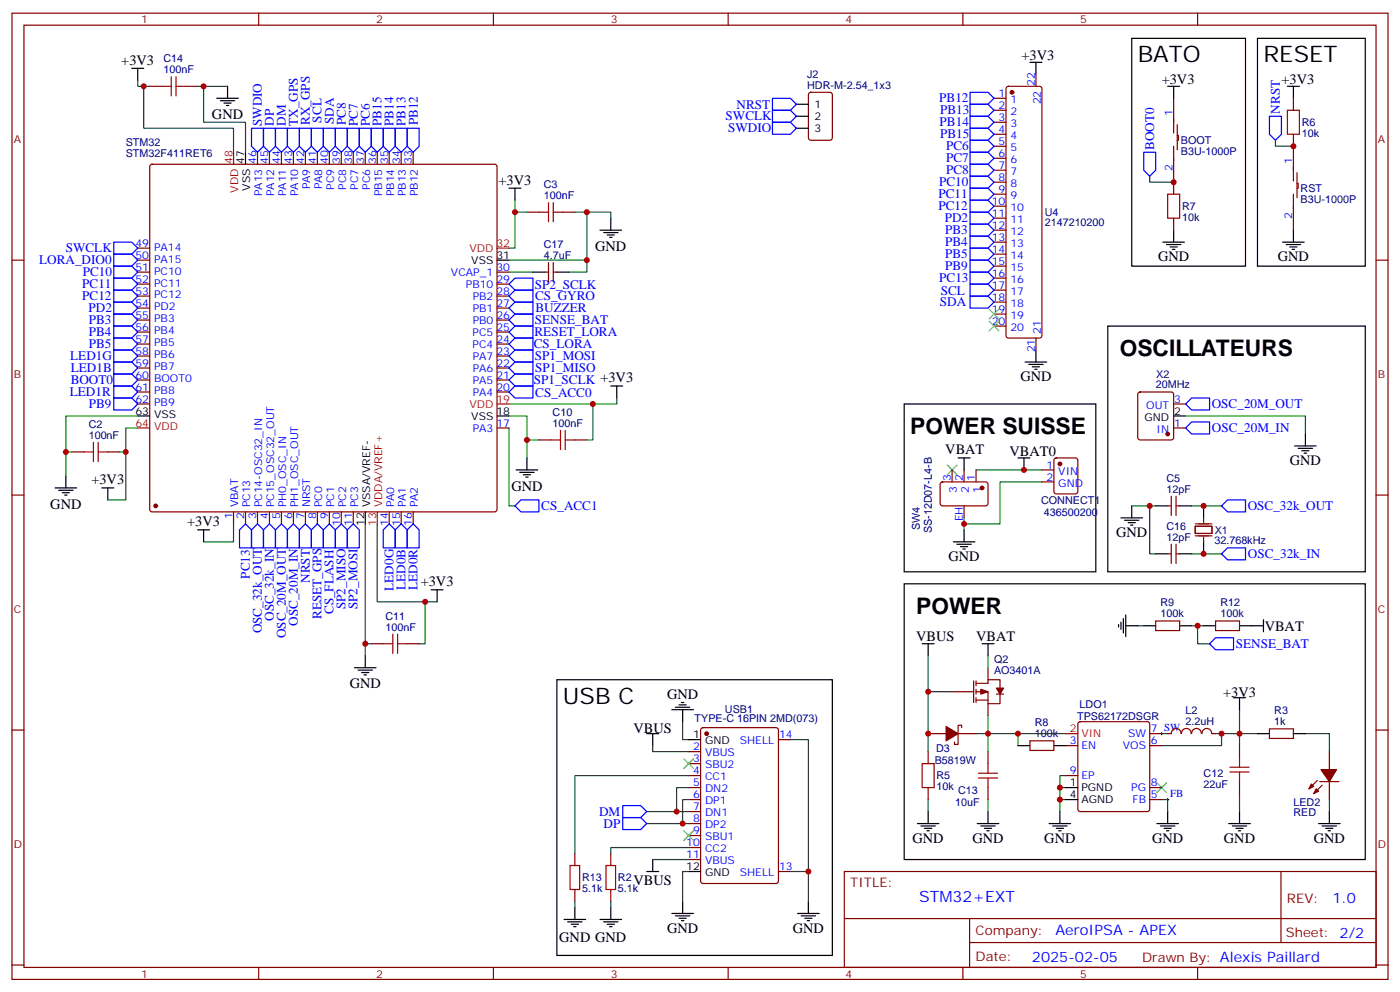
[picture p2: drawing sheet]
<svg xmlns="http://www.w3.org/2000/svg" width="412mm" height="292mm" viewBox="0 0 412 292" stroke-linecap="round" stroke-linejoin="round" font-family="sans-serif">
<g fill="none" stroke="#870000" stroke-width=".35">
<path d="M3.5 3.9h405.4v284.3h-405.4zM7.1 7.4h398.2v277.3h-398.2zM76.2 3.9v3.5M145.3 3.9v3.5M214.5 3.9v3.5M283.6 3.9v3.5M352.8 3.9v3.5M44.1 25.4h3.5M54.7 25.4h3.5M238.4 27.4l.4-.2h5.7l.6 .4 .1 13-.5 .6-5.9 .1-.6-.5-.1-12.9zM292.8 28.9h3.5M292.8 32.5h3.5"/>
<path d="M292.8 36h3.5M292.8 39.5h3.5M296.6 25.6l.4-.2h9.2l.5 .2 .2 .5v72.7l-.2 .5-.5 .2h-9.2l-.5-.3-.2-.4v-72.7zM305.2 21.9v3.5M345.7 28.9v10.3M346.8 39.9h.3v1.4h-.3M346.8 36.7v7.4M381 28.9v3.6M381 39.5v13.8M44.3 48.5l.5-.2h100.9l.5 .2 .2 .5v100.9l-.2 .5-.5 .2h-100.9l-.5-.2-.2-.5v-100.9zM75.8 44.8v3.5M79.4 44.8v3.5"/>
<path d="M82.9 44.8v3.5M86.4 44.8v3.5M90 44.8v3.5M93.5 44.8v3.5M97 44.8v3.5M100.5 44.8v3.5M104.1 44.8v3.5M107.6 44.8v3.5M111.1 44.8v3.5M114.7 44.8v3.5M118.2 44.8v3.5M121.7 44.8v3.5"/>
<path d="M292.8 43h3.5M292.8 46.6h3.5M292.8 50.1h3.5M292.8 53.6h3.5M292.8 57.2h3.5M345.7 43v14.2M381 57.2v10.5M382.1 54h.3v1.4h-.3M382.1 50.8v7.4M3.5 76.6h3.6M40.6 76.6h3.5M40.6 73h3.5"/>
<path d="M155.2 62.4h3.5M161.6 77.3v5.6M163 77.3v5.6M165.8 62.4h3.5M292.8 60.7h3.5M292.8 64.2h3.5M292.8 67.7h3.5M292.8 71.3h3.5M292.8 74.8h3.5M292.8 78.3h3.5M345.7 64.2v3.5M405.3 76.6h3.6"/>
<path d="M40.6 97.7h3.5M40.6 94.2h3.5M40.6 90.7h3.5M40.6 87.1h3.5M40.6 83.6h3.5M40.6 80.1h3.5M146.4 97.7h3.5M146.4 94.2h3.5M146.4 90.7h3.5M146.4 87.1h3.5M146.4 83.6h3.5M146.4 80.1h3.5"/>
<path d="M160.5 80.1h1.1M163 80.1h1M292.8 81.8h3.5M292.8 85.4h3.5M292.8 88.9h3.5M292.8 92.4h3.5M292.8 96h3.5M305.2 99.5v3.5M40.6 115.4h3.5M40.6 111.8h3.5M40.6 108.3h3.5M40.6 104.8h3.5"/>
<path d="M40.6 101.2h3.5M40.6 118.9h3.5M146.4 115.4h3.5M146.4 111.8h3.5M146.4 108.3h3.5M146.4 104.8h3.5M146.4 101.2h3.5M335.4 115.6l.4-.2h9.2l.5 .2 .2 .5v12.7l-.2 .5-.5 .2h-9.2l-.5-.3-.2-.4v-12.7zM345.7 118.9h3.5M21.2 133h3.5M31.7 133h3.6M146.4 125.9h3.5"/>
<path d="M158.7 129.5h3.6M169.3 129.5h3.6M280.5 138.3v3.5M284 138.3v3.5M287.5 138.3v3.5M306.9 138.3h3.5M310.7 135l.4-.2h5.7l.6 .4 .1 9.4-.5 .7h-5.9l-.6-.4-.1-9.4zM345.7 125.9h3.5M3.5 145.7h3.6M68.8 150.6v3.6M72.3 150.6v3.6M75.8 150.6v3.6"/>
<path d="M79.4 150.6v3.6M82.9 150.6v3.6M86.4 150.6v3.6M90 150.6v3.6M93.5 150.6v3.6M97 150.6v3.6M100.5 150.6v3.6M104.1 150.6v3.6M114.7 150.6v3.6M118.2 150.6v3.6M121.7 150.6v3.6M277.2 142l.4-.2 13 .1 .4 .6v5.9l-.7 .5-12.9-.1-.5-.6v-5.7z"/>
<path d="M284 148.9v3.5M306.9 141.8h3.5M344 148.9h1M345 146v5.7M346.4 146v5.7M346.4 148.9h1.1M405.3 145.7h3.6M344 163h1M345 160.2v5.6M346.4 160.2v5.6M346.4 163h1.1M109.4 189.4h3.5"/>
<path d="M119.9 189.4h3.6M291 196.5v3.5M340.4 182.7h7.1v2.9h-7.1zM358.1 182.7h7v2.9h-7zM3.5 214.8h3.6M206.6 214.3l.5-.2h21.5l.7 .5v44.7l-.5 .6-21.7 .1-.7-.5v-44.7zM229.3 217.7h3.5M273.4 215.9h5.3M280.5 203.6h6.3M282.2 215.9h5.3M283.3 214.1v-.7h-1.1v5.7h-1v-.7M286.8 200.4v6.3"/>
<path d="M287.5 201.1h3.5v-1.1h3.6v2.5M287.5 203.6h3.5v3.5M287.5 200.4v1.4M287.5 202.8v1.5M287.5 205.3v1.4M287.5 206h3.5M291 207.1v3.5M293.5 204.3h2.1M294.6 204.3v2.8h-3.6M303.4 218h7v2.8h-7zM314 219.4h3.5M317.7 212.6l.5-.2h19.8l.5 .2 .2 .5v25l-.3 .5-.4 .2h-19.8l-.5-.2-.2-.5v-25z"/>
<path d="M338.7 215.9h3.5M338.7 219.4h3.5M344 215.9h1M345.1 215.9a1.41 1.41 0 0 1 1.4-1.5 1.41 1.41 0 0 1 1.4 1.5M348.1 215.9a1.41 1.41 0 0 1 1.4-1.5 1.41 1.41 0 0 1 1.4 1.5M351 215.9a1.41 1.41 0 0 1 1.4-1.5 1.41 1.41 0 0 1 1.4 1.5M354.1 215.9a1.41 1.41 0 0 1 1.4-1.5 1.41 1.41 0 0 1 1.4 1.5M357 215.9h1.1M365.1 219.4v3.6M373.9 214.5h7.1v2.8h-7.1zM405.3 214.8h3.6M202.8 235.3h3.6"/>
<path d="M202.8 231.8h3.6M202.8 228.2h3.6M202.8 221.2h3.6M202.8 224.7h3.6M202.8 238.8h3.6M273.4 221.2v3.5M273.4 231.8v3.5M291 221.2v3.5M291 231.8v3.5M314 228.2h3.5M338.7 235.3h3.5M338.7 231.8h3.5"/>
<path d="M365.1 230v3.5M388.1 229.7l-2.5 2.4M388.8 230h5.6M389.5 231.1l-2.5 2.4M391.6 221.2v5.3M391.6 230v5.3M169.3 251.2v3.5M179.9 251.2v3.5M202.8 242.4h3.6M202.8 245.9h3.6M202.8 249.4h3.6M202.8 252.9h3.6"/>
<path d="M229.3 256.5h3.5M248.7 256.5h156.6v28.2h-156.6zM377.3 256.5v20.9M169.3 261.8v3.5M179.9 261.8v3.5M248.7 270.3h156.5M285.6 277.4h119.6M285.6 270.3v14.1M3.5 284h3.6M76.2 284.7v3.5M145.3 284.7v3.5M214.5 284.7v3.5"/>
<path d="M283.6 284.7v3.5M352.8 284.7v3.5M405.3 284h3.6"/>
</g>
<g fill="none" stroke="#008700" stroke-width=".35">
<path d="M40.6 23.6v1.8h3.5M42.3 25.4v12.3h26.5v7.1M58.2 25.4h8.8M60 25.4v10.6h12.3v8.8M151.7 58.9v3.5h3.5M338.7 51.9v1.7h7M375.7 41.3v1.7h5.3M149.9 76.6h23M151.7 62.4v10.6h-1.8M169.3 62.4h10.6v1.8M172.9 62.4v17.7h-5.3M149.9 80.1h7.1"/>
<path d="M174.6 118.9v10.6h-1.7M181.7 117.1v1.8h-31.8M19.4 133h1.8M37 133v14.1h-5.3M40.6 125.9h-3.6v7.1h-1.7M40.6 122.4h-21.2v17.7M149.9 122.4h5.3v12.4M149.9 125.9v23h1.8M155.2 129.5h3.5M287.5 138.3h19.4M349.2 122.4h35.3v5.3M68.8 154.2v5.3h-8.8"/>
<path d="M107.6 154.2v38.8M111.1 154.2v22.9h17.7M284 154.2v1.7M306.9 141.8h-12.3v12.4h-10.6v-1.8M333.4 148.9h5.3v14.1h1.7M338.7 148.9h1.7M351 148.9h8.8M125.2 177.1v12.3h-1.7M351 163h8.8M107.6 189.4h1.8M273.4 193v10.6h7.1M291 193v3.5"/>
<path d="M335.1 184.1h1.8M351 184.1h3.5M352.8 184.1v5.3h3.5M192.3 219.4v1.8h10.5M201.1 212.4v5.3h1.7M232.8 217.7h5.3v38.8h-5.3M273.4 203.6v17.6M287.5 215.9h26.5M291 210.6v10.6M299.9 215.9v3.5M342.2 215.9h1.8M358.1 215.9h12.3"/>
<path d="M359.8 215.9v3.5h-17.6M365.1 208.8v10.6M384.5 215.9h7.1v5.3M190.5 238.8h8.8M202.8 228.2h-33.5v23M202.8 231.8h-3.5v7h3.5M202.8 235.3h-1.7v7.1h1.7M273.4 235.3v3.5M291 235.3v3.5M312.2 235.3h1.8M312.2 231.8h1.8M314 228.2h-1.8v10.6"/>
<path d="M342.2 235.3h1.8v3.5M365.1 233.5v5.3M391.6 235.3v3.5M190.5 242.4h10.6M192.3 252.9h10.5M202.8 249.4h-22.9v1.8M202.8 256.5h-1.7v8.8M238.1 256.5v8.8M169.3 265.3v1.8M179.9 265.3v1.8"/>
</g>
<g fill="none" stroke="#00f" stroke-width=".35">
<path d="M74.1 37.7h3.5v5.3l-1.8 1.8-1.7-1.8zM77.6 37.7h3.5v5.3l-1.7 1.8-1.8-1.8zM81.1 37.7h3.6v5.3l-1.8 1.8-1.8-1.8zM84.7 37.7h3.5v5.3l-1.8 1.8-1.7-1.8zM88.2 37.7h3.5v5.3l-1.7 1.8-1.8-1.8zM91.7 37.7h3.5v5.3l-1.7 1.8-1.8-1.8zM95.2 37.7h3.6v5.3l-1.8 1.8-1.8-1.8zM98.8 37.7h3.5v5.3l-1.8 1.8-1.7-1.8zM102.3 37.7h3.5v5.3l-1.7 1.8-1.8-1.8zM105.8 37.7h3.6v5.3l-1.8 1.8-1.8-1.8zM109.4 37.7h3.5v5.3l-1.8 1.8-1.7-1.8zM112.9 37.7h3.5v5.3l-1.7 1.8-1.8-1.8z"/>
<path d="M116.4 37.7h3.5v5.3l-1.7 1.8-1.8-1.8zM119.9 37.7h3.6v5.3l-1.8 1.8-1.8-1.8zM227.5 36h5.3l1.8 1.7-1.8 1.8h-5.3zM227.5 32.5h5.3l1.8 1.7-1.8 1.8h-5.3zM227.5 28.9h5.3l1.8 1.8-1.8 1.8h-5.3zM285.8 27.2h5.2l1.8 1.7-1.8 1.8h-5.2zM285.8 30.7h5.2l1.8 1.8-1.8 1.7h-5.2zM285.8 34.2h5.2l1.8 1.8-1.8 1.7h-5.2zM285.8 37.7h5.2l1.8 1.8-1.8 1.8h-5.2zM373.9 34.2h3.6v5.3l-1.8 1.8-1.8-1.8zM285.8 41.3h5.2l1.8 1.7-1.8 1.8h-5.2zM285.8 44.8h5.2l1.8 1.8-1.8 1.7h-5.2z"/>
<path d="M285.8 48.3h5.2l1.8 1.8-1.8 1.8h-5.2zM285.8 51.9h5.2l1.8 1.7-1.8 1.8h-5.2zM285.8 55.4h5.2l1.8 1.8-1.8 1.7h-5.2zM285.8 58.9h5.2l1.8 1.8-1.8 1.7h-5.2zM336.9 44.8h3.5v5.3l-1.7 1.8-1.8-1.8zM33.5 71.3h5.3l1.8 1.7-1.8 1.8h-5.3zM33.5 78.3h5.3l1.8 1.8-1.8 1.7h-5.3zM33.5 74.8h5.3l1.8 1.8-1.8 1.7h-5.3zM285.8 62.4h5.2l1.8 1.8-1.8 1.8h-5.2zM285.8 66h5.2l1.8 1.7-1.8 1.8h-5.2zM285.8 69.5h5.2l1.8 1.8-1.8 1.7h-5.2zM285.8 73h5.2l1.8 1.8-1.8 1.8h-5.2z"/>
<path d="M285.8 76.6h5.2l1.8 1.7-1.8 1.8h-5.2zM33.5 88.9h5.3l1.8 1.8-1.8 1.7h-5.3zM33.5 81.8h5.3l1.8 1.8-1.8 1.8h-5.3zM33.5 85.4h5.3l1.8 1.7-1.8 1.8h-5.3zM33.5 92.4h5.3l1.8 1.8-1.8 1.8h-5.3zM33.5 96h5.3l1.8 1.7-1.8 1.8h-5.3zM33.5 99.5h5.3l1.8 1.7-1.8 1.8h-5.3zM149.9 83.6l1.8-1.8h5.3v3.6h-5.3zM149.9 90.7l1.8-1.8h5.3v3.5h-5.3zM149.9 94.2l1.8-1.8h5.3v3.6h-5.3zM149.9 97.7l1.8-1.7h5.3v3.5h-5.3zM149.9 87.1l1.8-1.7h5.3v3.5h-5.3z"/>
<path d="M285.8 80.1h5.2l1.8 1.7-1.8 1.8h-5.2zM285.8 87.1h5.2l1.8 1.8-1.8 1.8h-5.2zM285.8 83.6h5.2l1.8 1.8-1.8 1.7h-5.2zM33.5 110.1h5.3l1.8 1.7-1.8 1.8h-5.3zM33.5 106.5h5.3l1.8 1.8-1.8 1.8h-5.3zM33.5 113.6h5.3l1.8 1.8-1.8 1.7h-5.3zM33.5 103h5.3l1.8 1.8-1.8 1.7h-5.3zM33.5 117.1h5.3l1.8 1.8-1.8 1.7h-5.3zM149.9 108.3l1.8-1.8h5.3v3.6h-5.3zM149.9 111.8l1.8-1.7h5.3v3.5h-5.3zM149.9 101.2l1.8-1.7h5.3v3.5h-5.3zM149.9 115.4l1.8-1.8h5.3v3.5h-5.3z"/>
<path d="M151.7 103h5.3v3.5h-5.3l-1.8-1.7zM349.2 118.9l1.8-1.8h5.3v3.5h-5.3zM349.2 125.9l1.8-1.7h5.3v3.5h-5.3zM72.3 154.2l1.8 1.7v5.3h-3.5v-5.3zM75.8 154.2l1.8 1.7v5.3h-3.5v-5.3zM79.4 154.2l1.7 1.7v5.3h-3.5v-5.3zM82.9 154.2l1.8 1.7v5.3h-3.6v-5.3zM86.4 154.2l1.8 1.7v5.3h-3.5v-5.3zM90 154.2l1.7 1.7v5.3h-3.5v-5.3zM93.5 154.2l1.7 1.7v5.3h-3.5v-5.3zM97 154.2l1.8 1.7v5.3h-3.6v-5.3zM100.5 154.2l1.8 1.7v5.3h-3.5v-5.3z"/>
<path d="M104.1 154.2l1.7 1.7v5.3h-3.5v-5.3zM114.7 154.2l1.7 1.7v5.3h-3.5v-5.3zM118.2 154.2l1.7 1.7v5.3h-3.5v-5.3zM121.7 154.2l1.8 1.7v5.3h-3.6v-5.3zM151.7 148.9l1.8-1.8h5.2v3.5h-5.2zM359.8 148.9l1.8-1.8h5.3v3.5h-5.3zM359.8 163l1.8-1.8h5.3v3.5h-5.3zM358.1 187.7h5.3v3.5h-5.3l-1.8-1.8zM183.4 237.1h5.3l1.8 1.7-1.8 1.8h-5.3zM183.4 240.6h5.3l1.8 1.8-1.8 1.7h-5.3z"/>
</g>
<g fill="none" stroke="#000" stroke-width=".35">
<path d="M303.4 18.3h3.5M305.2 18.3v3.6M333.4 11.3h33.5v67h-33.5zM370.4 11.3h31.8v67h-31.8zM38.8 20.1h3.5M40.6 20.1v3.5M63.9 28.9h6.3M64.9 29.6h4.2M66 30.3h2.1M66.7 31h.7M67 25.4v3.5M234.6 37.7h3.5"/>
<path d="M234.6 30.7h3.5M234.6 34.2h3.5M344 25.4h3.5M345.7 25.4v3.5M379.2 25.4h3.6M381 25.4v3.5M72.3 44.8v3.5M149.9 55.4h3.6M151.7 55.4v3.5M146.4 76.6h3.5M176.7 67.7h6.4M177.8 68.4h4.2"/>
<path d="M178.9 69.1h2.1M179.6 69.8h.7M179.9 64.2v3.5M342.5 71.3h6.4M343.6 72h4.2M344.7 72.7h2.1M345.4 73.4h.7M345.7 67.7v3.6M377.8 71.3h6.4M378.9 72h4.2M379.9 72.7h2.2M380.6 73.4h.8"/>
<path d="M381 67.7v3.6M157 80.1h3.5M164 80.1h3.6M326.3 96h75.9v72.3h-75.9zM179.9 113.6h3.5M181.7 113.6v3.5M266.3 118.9h56.5v49.4h-56.5zM302 106.5h6.3M303 107.2h4.3M304.1 107.9h2.1M304.8 108.7h.7M305.2 103v3.5"/>
<path d="M40.6 122.4h3.5M146.4 122.4h3.5M152 138.3h6.4M153.1 139h4.2M154.2 139.7h2.1M155.2 134.8v3.5M282.2 134.8h3.6M284 134.8v3.5M299.9 134.8h3.5M301.6 134.8v3.5M345.7 122.4h3.5M381.4 131.2h6.3"/>
<path d="M382.4 131.9h4.2M383.5 132.6h2.1M384.2 133.3h.7M384.5 127.7v3.5M16.2 143.6h6.4M17.3 144.3h4.2M18.3 145h2.2M19 145.7h.8M19.4 140.1v3.5M30 143.6h3.5M31.7 143.6v3.5M58.2 155.9h3.5"/>
<path d="M60 155.9v3.6M107.6 150.6v3.6M154.9 140.4h.7M280.8 159.5h6.4M284 155.9v3.6M330.2 152.4h6.3M331.3 153.1h4.2M332.3 153.8h2.1M333 154.5h.7M333.4 148.9v3.5M340.4 148.9h3.6M347.5 148.9h3.5"/>
<path d="M354.5 148.9v3.5M354.5 159.5v3.5M127 173.6h3.5M128.8 173.6v3.5M266.3 171.8h135.9v81.1h-135.9zM281.9 160.2h4.2M282.9 160.9h2.1M283.6 161.6h.7M340.4 163h3.6M347.5 163h3.5M104.4 196.5h6.4M105.5 197.2h4.2"/>
<path d="M106.5 197.9h2.2M107.2 198.6h.7M107.6 193v3.5M271.6 189.4h3.6M273.4 189.4v3.6M289.3 189.4h3.5M291 189.4v3.6M329.5 183.8v.7M330.2 183.1v2.1M330.9 182v4.3M331.6 184.1h3.5M331.6 181v6.3"/>
<path d="M336.9 184.1h3.5M347.5 184.1h3.5M354.5 184.1h3.6M365.1 184.1h7.1M372.2 182.4v3.5M164 200h81.2v81.2h-81.2zM190.5 215.9h3.5M192.3 215.9v3.5M197.9 208.8h6.4M199 208.1h4.2M200 207.4h2.1M200.7 206.7h.7"/>
<path d="M201.1 208.8v3.6M202.8 217.7h3.6M299.9 219.4h3.5M310.4 219.4h3.6M363.4 205.3h3.5M365.1 205.3v3.5M370.4 215.9h3.5M381 215.9h3.5M273.4 238.8v3.6M291 238.8v3.6M312.2 238.8v3.6M314 231.8h3.5"/>
<path d="M314 235.3h3.5M344 238.8v3.6M365.1 238.8v3.6M391.6 238.8v3.6M190.5 256.5h3.5M192.3 252.9v3.6M202.8 256.5h3.6M270.2 242.4h6.4M271.3 243.1h4.2M272.3 243.8h2.2M273 244.5h.8M287.9 242.4h6.3"/>
<path d="M288.9 243.1h4.3M290 243.8h2.1M290.7 244.5h.7M309 242.4h6.4M310.1 243.1h4.2M311.1 243.8h2.2M311.9 244.5h.7M340.8 242.4h6.3M341.8 243.1h4.3M342.9 243.8h2.1M343.6 244.5h.7M361.9 242.4h6.4"/>
<path d="M363 243.1h4.2M364.1 243.8h2.1M364.8 244.5h.7M388.4 242.4h6.4M389.5 243.1h4.2M390.5 243.8h2.1M391.2 244.5h.7M166.2 270.6h6.3M167.2 271.3h4.2M168.3 272h2.1M169 272.7h.7M169.3 267.1v3.5"/>
<path d="M176.7 270.6h6.4M177.8 271.3h4.2M178.9 272h2.1M179.6 272.7h.7M179.9 267.1v3.5M197.9 268.8h6.4M199 269.5h4.2M200 270.2h2.1M200.7 270.9h.7M201.1 265.3v3.5M234.9 268.8h6.4M236 269.5h4.2"/>
<path d="M237.1 270.2h2.1M237.8 270.9h.7M238.1 265.3v3.5"/>
</g>
<path d="M352.1 154.9h4.9v2.1h-4.9zM352.1 154.2h4.9M352.1 157.7h4.9M354.5 152.4v1.4M354.5 158v1.5" fill="none" stroke="#870012" stroke-width=".35"/>
<g fill="#870000" stroke="#870000" stroke-width=".35">
<path d="M387.7 232.1l.7 .7-1.4 .7z"/>
<path d="M386.3 230.7l.7 .7-1.4 .7z"/>
<path d="M389.1 226.5h4.6l-2.1 3.5z"/>
<path d="M288.9 202.8l2.1 .8-2.1 .7z"/>
<path d="M293.5 202.5h2.1l-1 1.8z"/>
<path d="M278.7 213.8l3.5 2.1-3.5 2.1z"/>
<circle cx="45.9" cy="148.9" r=".53"/>
<circle cx="289.3" cy="143.6" r=".53"/>
<circle cx="312.2" cy="136.5" r=".53"/>
<circle cx="344" cy="127.7" r=".53"/>
<circle cx="298.1" cy="27.2" r=".53"/>
<circle cx="208.1" cy="215.9" r=".53"/>
</g>
<path d="M68.8 44.8v3.5M146.4 73h3.5M146.4 118.9h3.5M40.6 125.9h3.5M111.1 150.6v3.6M314 215.9h3.5" fill="none" stroke="#f00" stroke-width=".35"/>
<g fill="none" stroke="#a10000" stroke-width=".35">
<path d="M47.6 25.4h2.8M50.4 22.6v5.6M51.9 22.6v5.6M51.9 25.4h2.8M379.2 32.5h3.6v7h-3.6zM161.6 59.6v5.7M163 59.6v5.7M344 57.2h3.5v7h-3.5zM158.7 62.4h2.9M163 62.4h2.8M24.7 133h2.8M27.5 130.2v5.6"/>
<path d="M28.9 133h2.8M28.9 130.2v5.6M162.3 129.5h2.8M165.1 126.6v5.7M166.5 129.5h2.8M166.5 126.6v5.7M112.9 189.4h2.8M115.7 186.6v5.7M117.1 189.4h2.8M117.1 186.6v5.7M271.6 224.7h3.6v7.1h-3.6zM288.2 229h5.7"/>
<path d="M288.2 227.5h5.7M291 224.7v2.8M291 229v2.8M362.3 227.2h5.6M362.3 225.8h5.6M365.1 223v2.8M365.1 227.2v2.8M167.9 254.7h2.8v7.1h-2.8zM178.5 254.7h2.8v7.1h-2.8z"/>
</g>
<path d="M341.8 215.9h.7M342.2 215.5v.8M343.6 235.3h.7M344 234.9v.8" fill="none" stroke="#000" stroke-width=".29"/>
<path d="M291.4 91l2.8 2.8M291.4 94.5l2.8 2.9M294.2 91l-2.8 2.8M294.2 94.5l-2.8 2.9M279 136.9l2.9 2.8M281.9 136.9l-2.9 2.8M201.4 223.3l2.9 2.8M204.3 223.3l-2.9 2.8M340.8 230.4l2.8 2.8M343.6 230.4l-2.8 2.8M201.4 244.5l2.9 2.8M204.3 244.5l-2.9 2.8" fill="none" stroke="#3c3" stroke-width=".35"/>
<g fill="#c00">
<circle cx="365.1" cy="215.9" r=".88"/>
<circle cx="359.8" cy="215.9" r=".88"/>
<circle cx="312.2" cy="235.3" r=".88"/>
<circle cx="312.2" cy="231.8" r=".88"/>
<circle cx="352.8" cy="184.1" r=".88"/>
<circle cx="273.4" cy="203.6" r=".88"/>
<circle cx="273.4" cy="215.9" r=".88"/>
<circle cx="299.9" cy="215.9" r=".88"/>
<circle cx="291" cy="215.9" r=".88"/>
<circle cx="301.6" cy="138.3" r=".88"/>
<circle cx="107.6" cy="189.4" r=".88"/>
<circle cx="155.2" cy="129.5" r=".88"/>
<circle cx="125.2" cy="177.1" r=".88"/>
<circle cx="174.6" cy="118.9" r=".88"/>
<circle cx="172.9" cy="62.4" r=".88"/>
<circle cx="172.9" cy="76.6" r=".88"/>
<circle cx="151.7" cy="62.4" r=".88"/>
<circle cx="37" cy="133" r=".88"/>
<circle cx="19.4" cy="133" r=".88"/>
<circle cx="345.7" cy="53.6" r=".88"/>
<circle cx="381" cy="43" r=".88"/>
<circle cx="354.5" cy="148.9" r=".88"/>
<circle cx="354.5" cy="163" r=".88"/>
<circle cx="338.7" cy="148.9" r=".88"/>
<circle cx="201.1" cy="242.4" r=".88"/>
<circle cx="199.3" cy="238.8" r=".88"/>
<circle cx="238.1" cy="256.5" r=".88"/>
<circle cx="60" cy="25.4" r=".88"/>
<circle cx="42.3" cy="25.4" r=".88"/>
<circle cx="284" cy="154.2" r=".88"/>
</g>
<g font-size="6.7">
<text x="335.1" y="18.3">BATO</text>
<text x="372.2" y="18.3">RESET</text>
<text x="329.8" y="104.8">OSCILLATEURS</text>
<text x="268.1" y="127.7">POWER SUISSE</text>
<text x="269.9" y="180.6">POWER</text>
<text x="165.8" y="207.1">USB C</text>
</g>
<text font-size="4.6" fill="#00f" x="270.8" y="265.5">STM32+EXT</text>
<g font-size="4.2">
<text x="300.9" y="17.6">+3V3</text>
<text x="35.7" y="19">+3V3</text>
<text x="342.2" y="24.7">+3V3</text>
<text x="377.5" y="24.7">+3V3</text>
<text x="62.4" y="35">GND</text>
<text x="146.9" y="54.3">+3V3</text>
<text x="175.3" y="73.8">GND</text>
<text x="341.1" y="76.9">GND</text>
<text x="376.4" y="76.9">GND</text>
<text x="300.6" y="112.2">GND</text>
<text x="278.5" y="133.7">VBAT</text>
<text x="297.4" y="134.1">VBAT0</text>
<text x="379.9" y="136.9">GND</text>
<text x="26.9" y="142.5">+3V3</text>
<text x="14.8" y="149.7">GND</text>
<text x="150.6" y="144.4">GND</text>
<text x="55.1" y="154.8">+3V3</text>
<text x="328.8" y="158">GND</text>
<text x="279.4" y="165.1">GND</text>
<text x="123.9" y="172.5">+3V3</text>
<text x="372.5" y="185.6">VBAT</text>
<text x="269.9" y="188.7">VBUS</text>
<text x="287.5" y="188.7">VBAT</text>
<text x="103" y="202.6">GND</text>
<text x="196.5" y="205.6">GND</text>
<text x="360.3" y="205">+3V3</text>
<text x="186.6" y="215.6">VBUS</text>
<text x="268.8" y="248">GND</text>
<text x="286.5" y="248">GND</text>
<text x="307.6" y="248">GND</text>
<text x="339.4" y="248">GND</text>
<text x="360.5" y="248">GND</text>
<text x="387" y="248">GND</text>
<text x="186.6" y="260.5">VBUS</text>
<text x="196.5" y="274.5">GND</text>
<text x="233.5" y="274.5">GND</text>
<text x="164.7" y="277.3">GND GND</text>
</g>
<g font-size="4.2" fill="#00f">
<text x="392.5" y="265.7">1.0</text>
<text x="310.9" y="275.3">AeroIPSA - APEX</text>
<text x="304" y="283.1">2025-02-05</text>
</g>
<g font-size="3.9" fill="#00f">
<text x="213.7" y="35.4">SWCLK</text>
<text x="217" y="32">NRST</text>
<text x="276.7" y="30.1">PB12</text>
<text x="276.9" y="33.7">PB13</text>
<text x="377" y="33.5" transform="rotate(-90 377 33.5)">NRST</text>
<text x="77.2" y="37.1" transform="rotate(-90 77.2 37.1)">SWDIO</text>
<text x="80.7" y="37" transform="rotate(-90 80.7 37)">DP</text>
<text x="84.2" y="37" transform="rotate(-90 84.2 37)">DM</text>
<text x="87.7" y="37.1" transform="rotate(-90 87.7 37.1)">TX_GPS</text>
<text x="91.3" y="36.8" transform="rotate(-90 91.3 36.8)">RX_GPS</text>
<text x="94.7" y="36.1" transform="rotate(-90 94.7 36.1)">SCL</text>
<text x="98.3" y="36.5" transform="rotate(-90 98.3 36.5)">SDA</text>
<text x="101.9" y="36.9" transform="rotate(-90 101.9 36.9)">PC8</text>
<text x="105.4" y="37" transform="rotate(-90 105.4 37)">PC7</text>
<text x="108.9" y="37" transform="rotate(-90 108.9 37)">PC6</text>
<text x="112.4" y="37" transform="rotate(-90 112.4 37)">PB15</text>
<text x="116" y="37" transform="rotate(-90 116 37)">PB14</text>
<text x="119.5" y="37" transform="rotate(-90 119.5 37)">PB13</text>
<text x="123.1" y="36.9" transform="rotate(-90 123.1 36.9)">PB12</text>
<text x="214.5" y="38.9">SWDIO</text>
<text x="276.8" y="37.2">PB14</text>
<text x="276.9" y="40.7">PB15</text>
<text x="278.7" y="44.3">PC6</text>
<text x="278.7" y="47.8">PC7</text>
<text x="339.9" y="44.1" transform="rotate(-90 339.9 44.1)">BOOT0</text>
<text x="278.7" y="51.3">PC8</text>
<text x="276.5" y="58.4">PC11</text>
<text x="276.6" y="54.8">PC10</text>
<text x="276.5" y="61.9">PC12</text>
<text x="278.3" y="65.4">PD2</text>
<text x="278.4" y="69">PB3</text>
<text x="11.5" y="77.8">LORA_DIO0</text>
<text x="19.4" y="74.2">SWCLK</text>
<text x="278.4" y="72.5">PB4</text>
<text x="278.4" y="76">PB5</text>
<text x="24.4" y="81.2">PC10</text>
<text x="276.7" y="83.1">PC13</text>
<text x="278.4" y="79.6">PB9</text>
<text x="24.2" y="84.8">PC11</text>
<text x="24.2" y="88.4">PC12</text>
<text x="157.6" y="84.9">SP2_SCLK</text>
<text x="157.6" y="88.3">CS_GYRO</text>
<text x="277.1" y="86.8">SCL</text>
<text x="26.1" y="91.8">PD2</text>
<text x="26.2" y="95.4">PB3</text>
<text x="157.6" y="95.4">SENSE_BAT</text>
<text x="157.7" y="91.9">BUZZER</text>
<text x="276.9" y="90.2">SDA</text>
<text x="26.2" y="99">PB4</text>
<text x="157.5" y="98.9">RESET_LORA</text>
<text x="20.7" y="105.9">LED1G</text>
<text x="26.2" y="102.5">PB5</text>
<text x="157.2" y="102.5">CS_LORA</text>
<text x="157.6" y="106">SP1_MOSI</text>
<text x="20.8" y="113">BOOT0</text>
<text x="20.9" y="109.4">LED1B</text>
<text x="157.3" y="113.1">SP1_SCLK +3V3</text>
<text x="157.6" y="109.5">SP1_MISO</text>
<text x="20.6" y="116.6">LED1R</text>
<text x="157.7" y="116.7">CS_ACC0</text>
<text x="26.2" y="120.2">PB9</text>
<text x="357" y="120.1">OSC_20M_OUT</text>
<text x="357" y="127.2">OSC_20M_IN</text>
<text x="159.5" y="150.1">CS_ACC1</text>
<text x="367.5" y="150.1">OSC_32k_OUT</text>
<text x="367.6" y="164.2">OSC_32k_IN</text>
<text x="73.6" y="170.3" transform="rotate(-90 73.6 170.3)">PC13</text>
<text x="91.2" y="171.5" transform="rotate(-90 91.2 171.5)">NRST</text>
<text x="115.9" y="173.8" transform="rotate(-90 115.9 173.8)">LED0G</text>
<text x="119.4" y="173.6" transform="rotate(-90 119.4 173.6)">LED0B</text>
<text x="122.9" y="173.6" transform="rotate(-90 122.9 173.6)">LED0R</text>
<text x="101.8" y="179.3" transform="rotate(-90 101.8 179.3)">SP2_MISO</text>
<text x="105.3" y="179.3" transform="rotate(-90 105.3 179.3)">SP2_MOSI</text>
<text x="80.7" y="182.7" transform="rotate(-90 80.7 182.7)">OSC_32k_IN</text>
<text x="87.8" y="184.2" transform="rotate(-90 87.8 184.2)">OSC_20M_IN</text>
<text x="94.7" y="182.2" transform="rotate(-90 94.7 182.2)">RESET_GPS</text>
<text x="98.2" y="180.8" transform="rotate(-90 98.2 180.8)">CS_FLASH</text>
<text x="77.1" y="186.4" transform="rotate(-90 77.1 186.4)">OSC_32k_OUT</text>
<text x="84.2" y="187.9" transform="rotate(-90 84.2 187.9)">OSC_20M_OUT</text>
<text x="364" y="190.8">SENSE_BAT</text>
<text x="176.5" y="240">DM</text>
<text x="177.8" y="243.6">DP</text>
</g>
<g font-size="3.9" fill="#800">
<text x="250.5" y="261.1">TITLE:</text>
<text x="379.1" y="265.7">REV:</text>
<text x="287.4" y="275.3">Company:</text>
<text x="378.7" y="275.9">Sheet: 2/2</text>
<text x="287.4" y="282.9">Date:</text>
<text x="336.4" y="283">Drawn By: Alexis Paillard</text>
</g>
<g font-size="3.2" fill="#800">
<text x="41.6" y="6.9">1</text>
<text x="110.8" y="6.9">2</text>
<text x="179.9" y="6.9">3</text>
<text x="249.1" y="6.9">4</text>
<text x="318.2" y="6.9">5</text>
<text x="4.1" y="42">A</text>
<text x="405.9" y="42">A</text>
<text x="4.1" y="111.1">B</text>
<text x="405.9" y="111.1">B</text>
<text x="4.1" y="180.3">C</text>
<text x="405.9" y="180.3">C</text>
<text x="4.1" y="249.4">D</text>
<text x="405.9" y="249.4">D</text>
<text x="41.6" y="287.7">1</text>
<text x="110.8" y="287.7">2</text>
<text x="179.9" y="287.7">3</text>
<text x="249.1" y="287.7">4</text>
<text x="318.2" y="287.7">5</text>
</g>
<g font-size="3.2" fill="#000080">
<text x="48.1" y="21.5">100nF</text>
<text x="48.1" y="18.3">C14</text>
<text x="237.8" y="23">J2</text>
<text x="237.8" y="26.1">HDR-M-2.54_1x3</text>
<text x="383.5" y="40.3">10k</text>
<text x="383.5" y="37.1">R6</text>
<text x="37" y="46.2">STM32F411RET6</text>
<text x="37" y="43">STM32</text>
<text x="347.8" y="45.6">B3U-1000P</text>
<text x="347.8" y="42.4">BOOT</text>
<text x="160.2" y="58.6">100nF</text>
<text x="160.2" y="55.4">C3</text>
<text x="383.1" y="59.7">B3U-1000P</text>
<text x="383.1" y="56.5">RST</text>
<text x="307.7" y="63.5">U4</text>
<text x="348.2" y="65">10k</text>
<text x="348.2" y="61.8">R7</text>
<text x="307.7" y="66.4">2147210200</text>
<text x="160.2" y="76.2">4.7uF</text>
<text x="160.2" y="73">C17</text>
<text x="340.6" y="111.2">X2</text>
<text x="340.4" y="114.3">20MHz</text>
<text x="26.1" y="125.9">C2</text>
<text x="162.8" y="125.6">100nF</text>
<text x="162.8" y="122.4">C10</text>
<text x="26.1" y="129.1">100nF</text>
<text x="343.6" y="141.9">C5</text>
<text x="306.7" y="148.2">CONNECT1</text>
<text x="343.6" y="145">12pF</text>
<text x="271" y="156" transform="rotate(-90 271 156)">SW4</text>
<text x="307.5" y="151.8">436500200</text>
<text x="343.6" y="156">C16</text>
<text x="274.5" y="157" transform="rotate(-90 274.5 157)">SS-12D07-L4-B</text>
<text x="343.6" y="159.1">12pF</text>
<text x="357.7" y="160.2">32.768kHz</text>
<text x="357.8" y="157">X1</text>
<text x="341.9" y="178.5">R9</text>
<text x="359.5" y="178.5">R12</text>
<text x="113.5" y="185.6">100nF</text>
<text x="113.5" y="182.4">C11</text>
<text x="341.9" y="181.7">100k</text>
<text x="359.5" y="181.7">100k</text>
<text x="292.8" y="195.1">Q2</text>
<text x="292.8" y="198.3">AO3401A</text>
<text x="213.6" y="209.9">USB1</text>
<text x="318" y="208.2">LDO1</text>
<text x="204.6" y="212.4">TYPE-C 16PIN 2MD(073)</text>
<text x="304.8" y="213.7">R8</text>
<text x="317.3" y="211.8">TPS62172DSGR</text>
<text x="349.2" y="213.3">2.2uH</text>
<text x="349.2" y="210.1">L2</text>
<text x="375.4" y="213.4">1k</text>
<text x="375.4" y="210.2">R3</text>
<text x="275.7" y="221.2">D3</text>
<text x="304.8" y="217">100k</text>
<text x="275.3" y="224.7">B5819W</text>
<text x="275.9" y="232.6">10k</text>
<text x="275.9" y="229.4">R5</text>
<text x="282.2" y="233.5">C13</text>
<text x="354.5" y="231.8">22uF</text>
<text x="354.5" y="228.6">C12</text>
<text x="281.4" y="237.1">10uF</text>
<text x="381" y="237.1">LED2</text>
<text x="381" y="240.3">RED</text>
<text x="171.4" y="262.6">5.1k</text>
<text x="171.4" y="259.3">R13</text>
<text x="182" y="262.6">5.1k</text>
<text x="182" y="259.3">R2</text>
</g>
<g font-size="3.2" fill="#00f">
<text x="294.1" y="28.6">1</text>
<text x="304.8" y="25.2" transform="rotate(-90 304.8 25.2)">22</text>
<text x="294.1" y="32.1">2</text>
<text x="294.1" y="35.6">3</text>
<text x="297.6" y="30.3">1</text>
<text x="297.6" y="33.9">2</text>
<text x="306.6" y="30.7" transform="rotate(-90 306.6 30.7)">22</text>
<text x="345.4" y="34.2" transform="rotate(-90 345.4 34.2)">1</text>
<text x="294.1" y="39.2">4</text>
<text x="297.6" y="37.4">3</text>
<text x="297.6" y="40.9">4</text>
<text x="294.1" y="42.7">5</text>
<text x="294.1" y="46.2">6</text>
<text x="297.6" y="44.4">5</text>
<text x="297.6" y="48">6</text>
<text x="75.5" y="48.2" transform="rotate(-90 75.5 48.2)">46</text>
<text x="79" y="48.2" transform="rotate(-90 79 48.2)">45</text>
<text x="82.5" y="48.2" transform="rotate(-90 82.5 48.2)">44</text>
<text x="86.1" y="48.2" transform="rotate(-90 86.1 48.2)">43</text>
<text x="89.6" y="48.2" transform="rotate(-90 89.6 48.2)">42</text>
<text x="93.1" y="48.2" transform="rotate(-90 93.1 48.2)">41</text>
<text x="96.7" y="48.2" transform="rotate(-90 96.7 48.2)">40</text>
<text x="100.2" y="48.2" transform="rotate(-90 100.2 48.2)">39</text>
<text x="103.7" y="48.2" transform="rotate(-90 103.7 48.2)">38</text>
<text x="107.2" y="48.2" transform="rotate(-90 107.2 48.2)">37</text>
<text x="110.8" y="48.2" transform="rotate(-90 110.8 48.2)">36</text>
<text x="114.3" y="48.2" transform="rotate(-90 114.3 48.2)">35</text>
<text x="117.8" y="48.2" transform="rotate(-90 117.8 48.2)">34</text>
<text x="121.4" y="48.2" transform="rotate(-90 121.4 48.2)">33</text>
<text x="294.1" y="49.7">7</text>
<text x="294.1" y="53.3">8</text>
<text x="297.6" y="51.5">7</text>
<text x="345.4" y="50.3" transform="rotate(-90 345.4 50.3)">2</text>
<text x="380.6" y="48.3" transform="rotate(-90 380.6 48.3)">1</text>
<text x="77.3" y="57.7" transform="rotate(-90 77.3 57.7)">PA13</text>
<text x="80.8" y="57.7" transform="rotate(-90 80.8 57.7)">PA12</text>
<text x="84.3" y="57.7" transform="rotate(-90 84.3 57.7)">PA11</text>
<text x="87.8" y="57.7" transform="rotate(-90 87.8 57.7)">PA10</text>
<text x="91.4" y="55.7" transform="rotate(-90 91.4 55.7)">PA9</text>
<text x="94.9" y="55.7" transform="rotate(-90 94.9 55.7)">PA8</text>
<text x="98.4" y="55.8" transform="rotate(-90 98.4 55.8)">PC9</text>
<text x="102" y="55.8" transform="rotate(-90 102 55.8)">PC8</text>
<text x="105.5" y="55.8" transform="rotate(-90 105.5 55.8)">PC7</text>
<text x="109" y="55.8" transform="rotate(-90 109 55.8)">PC6</text>
<text x="112.5" y="57.8" transform="rotate(-90 112.5 57.8)">PB15</text>
<text x="116.1" y="57.8" transform="rotate(-90 116.1 57.8)">PB14</text>
<text x="119.6" y="57.8" transform="rotate(-90 119.6 57.8)">PB13</text>
<text x="123.1" y="57.8" transform="rotate(-90 123.1 57.8)">PB12</text>
<text x="294.1" y="56.8">9</text>
<text x="297.6" y="55">8</text>
<text x="297.6" y="58.6">9</text>
<text x="292.1" y="60.3">10</text>
<text x="292.1" y="63.9">11</text>
<text x="297.6" y="62.1">10</text>
<text x="297.6" y="65.6">11</text>
<text x="380.6" y="64.5" transform="rotate(-90 380.6 64.5)">2</text>
<text x="292.1" y="67.4">12</text>
<text x="292.1" y="70.9">13</text>
<text x="297.6" y="69.1">12</text>
<text x="39.9" y="72.7">49</text>
<text x="39.9" y="76.2">50</text>
<text x="45.4" y="73.7">PA14</text>
<text x="45.4" y="77.3">PA15</text>
<text x="292.1" y="74.4">14</text>
<text x="292.1" y="78">15</text>
<text x="297.6" y="72.7">13</text>
<text x="297.6" y="76.2">14</text>
<text x="39.9" y="79.7">51</text>
<text x="39.9" y="83.3">52</text>
<text x="45.4" y="80.8">PC10</text>
<text x="132.8" y="81.1">VCAP_1</text>
<text x="146.2" y="83.3">29</text>
<text x="146.2" y="79.7">30</text>
<text x="292.1" y="81.5">16</text>
<text x="297.6" y="79.7">15</text>
<text x="297.6" y="83.3">16</text>
<text x="39.9" y="86.8">53</text>
<text x="45.4" y="84.3">PC11</text>
<text x="45.4" y="87.8">PC12</text>
<text x="137.2" y="84.7">PB10</text>
<text x="139.2" y="88.2">PB2</text>
<text x="146.2" y="86.8">28</text>
<text x="292.1" y="85">17</text>
<text x="292.1" y="88.5">18</text>
<text x="297.6" y="86.8">17</text>
<text x="39.9" y="90.3">54</text>
<text x="39.9" y="93.8">55</text>
<text x="45.4" y="91.4">PD2</text>
<text x="45.4" y="94.9">PB3</text>
<text x="139.2" y="95.2">PB0</text>
<text x="139.2" y="91.7">PB1</text>
<text x="146.2" y="93.8">26</text>
<text x="146.2" y="90.3">27</text>
<text x="292.1" y="92.1">19</text>
<text x="292.1" y="95.6">20</text>
<text x="297.6" y="90.3">18</text>
<text x="297.6" y="93.8">19</text>
<text x="39.9" y="97.4">56</text>
<text x="39.9" y="100.9">57</text>
<text x="45.4" y="98.4">PB4</text>
<text x="45.4" y="102">PB5</text>
<text x="139.2" y="98.8">PC5</text>
<text x="146.2" y="100.9">24</text>
<text x="146.2" y="97.4">25</text>
<text x="297.6" y="97.4">20</text>
<text x="306.6" y="98.2" transform="rotate(-90 306.6 98.2)">21</text>
<text x="39.9" y="104.4">58</text>
<text x="39.9" y="107.9">59</text>
<text x="45.4" y="105.5">PB6</text>
<text x="139.2" y="102.3">PC4</text>
<text x="139.2" y="105.8">PA7</text>
<text x="146.2" y="107.9">22</text>
<text x="146.2" y="104.4">23</text>
<text x="304.8" y="103.7" transform="rotate(-90 304.8 103.7)">21</text>
<text x="39.9" y="111.5">60</text>
<text x="45.4" y="109">PB7</text>
<text x="45.4" y="112.5">BOOT0</text>
<text x="139.2" y="112.9">PA5</text>
<text x="139.2" y="109.4">PA6</text>
<text x="146.2" y="111.5">21</text>
<text x="39.9" y="115">61</text>
<text x="39.9" y="118.5">62</text>
<text x="45.4" y="116.1">PB8</text>
<text x="45.4" y="119.6">PB9</text>
<text x="139.2" y="116.4">PA4</text>
<text x="146.2" y="115">20</text>
<text x="345.9" y="118.5">3</text>
<text x="146.2" y="125.6">17</text>
<text x="337.6" y="120.3">OUT</text>
<text x="345.9" y="125.6">1</text>
<text x="139.2" y="127">PA3</text>
<text x="340.7" y="127.4">IN</text>
<text x="308.3" y="137.9">1</text>
<text x="280.1" y="141.6" transform="rotate(-90 280.1 141.6)">3</text>
<text x="283.6" y="141.6" transform="rotate(-90 283.6 141.6)">2</text>
<text x="287.2" y="141.6" transform="rotate(-90 287.2 141.6)">1</text>
<text x="308.3" y="141.5">2</text>
<text x="311.7" y="139.7">VIN</text>
<text x="311.7" y="143.2">GND</text>
<text x="70.2" y="149.3" transform="rotate(-90 70.2 149.3)">VBAT</text>
<text x="73.7" y="149.3" transform="rotate(-90 73.7 149.3)">PC13</text>
<text x="77.3" y="149.3" transform="rotate(-90 77.3 149.3)">PC14-OSC32_IN</text>
<text x="80.8" y="149.3" transform="rotate(-90 80.8 149.3)">PC15_OSC32_OUT</text>
<text x="84.3" y="149.3" transform="rotate(-90 84.3 149.3)">PH0_OSC_IN</text>
<text x="87.8" y="149.3" transform="rotate(-90 87.8 149.3)">PH1_OSC_OUT</text>
<text x="91.4" y="149.3" transform="rotate(-90 91.4 149.3)">NRST</text>
<text x="94.9" y="149.3" transform="rotate(-90 94.9 149.3)">PC0</text>
<text x="98.4" y="149.3" transform="rotate(-90 98.4 149.3)">PC1</text>
<text x="102" y="149.3" transform="rotate(-90 102 149.3)">PC2</text>
<text x="105.5" y="149.3" transform="rotate(-90 105.5 149.3)">PC3</text>
<text x="116.1" y="149.3" transform="rotate(-90 116.1 149.3)">PA0</text>
<text x="119.6" y="149.3" transform="rotate(-90 119.6 149.3)">PA1</text>
<text x="123.1" y="149.3" transform="rotate(-90 123.1 149.3)">PA2</text>
<text x="281.9" y="145.1" transform="rotate(-90 281.9 145.1)">3</text>
<text x="285.4" y="145.1" transform="rotate(-90 285.4 145.1)">2</text>
<text x="288.9" y="145.1" transform="rotate(-90 288.9 145.1)">1</text>
<text x="68.4" y="152.8" transform="rotate(-90 68.4 152.8)">1</text>
<text x="72" y="152.8" transform="rotate(-90 72 152.8)">2</text>
<text x="75.5" y="152.8" transform="rotate(-90 75.5 152.8)">3</text>
<text x="79" y="152.8" transform="rotate(-90 79 152.8)">4</text>
<text x="82.5" y="152.8" transform="rotate(-90 82.5 152.8)">5</text>
<text x="86.1" y="152.8" transform="rotate(-90 86.1 152.8)">6</text>
<text x="89.6" y="152.8" transform="rotate(-90 89.6 152.8)">7</text>
<text x="93.1" y="152.8" transform="rotate(-90 93.1 152.8)">8</text>
<text x="96.7" y="152.8" transform="rotate(-90 96.7 152.8)">9</text>
<text x="100.2" y="154.8" transform="rotate(-90 100.2 154.8)">10</text>
<text x="103.7" y="154.8" transform="rotate(-90 103.7 154.8)">11</text>
<text x="114.3" y="154.8" transform="rotate(-90 114.3 154.8)">14</text>
<text x="117.8" y="154.8" transform="rotate(-90 117.8 154.8)">15</text>
<text x="121.4" y="154.8" transform="rotate(-90 121.4 154.8)">16</text>
<text x="283.6" y="153.4" transform="rotate(-90 283.6 153.4)">EH</text>
<text x="339" y="215.5">7 SW</text>
<text x="204.2" y="220.8">2</text>
<text x="217.9" y="219.1">SHELL</text>
<text x="229.5" y="217.3">14</text>
<text x="315.1" y="219.1">3</text>
<text x="318.6" y="220.5">EN</text>
<text x="330.8" y="220.5">VOS</text>
<text x="332.3" y="217">SW</text>
<text x="339" y="219.1">6</text>
<text x="204.2" y="224.4">3</text>
<text x="204.2" y="227.9">4</text>
<text x="207.7" y="222.6">VBUS</text>
<text x="207.7" y="226.1">SBU2</text>
<text x="315.1" y="227.9">9</text>
<text x="204.2" y="231.4">5</text>
<text x="207.7" y="229.7">CC1</text>
<text x="207.7" y="233.2">DN2</text>
<text x="318.6" y="229.3">EP</text>
<text x="333.2" y="232.8">PG</text>
<text x="339" y="231.4">8</text>
<text x="204.2" y="234.9">6</text>
<text x="204.2" y="238.5">7</text>
<text x="207.7" y="236.7">DP1</text>
<text x="333.6" y="236.4">FB</text>
<text x="339" y="234.9">5</text>
<text x="344.7" y="234.4">FB</text>
<text x="204.2" y="242">8</text>
<text x="204.2" y="245.5">9</text>
<text x="207.7" y="240.2">DN1</text>
<text x="207.7" y="243.8">DP2</text>
<text x="202.2" y="249.1">10</text>
<text x="207.7" y="247.3">SBU1</text>
<text x="207.7" y="250.8">CC2</text>
<text x="202.2" y="252.6">11</text>
<text x="207.7" y="254.4">VBUS</text>
<text x="217.9" y="257.9">SHELL</text>
<text x="229.5" y="256.1">13</text>
</g>
<g font-size="3.2">
<text x="239.9" y="31.8">1</text>
<text x="239.9" y="35.3">2</text>
<text x="239.9" y="38.8">3</text>
<text x="72" y="48.2" transform="rotate(-90 72 48.2)">47</text>
<text x="73.7" y="56.1" transform="rotate(-90 73.7 56.1)">VSS</text>
<text x="138.8" y="77.6">VSS</text>
<text x="146.2" y="76.2">31</text>
<text x="39.9" y="122.1">63</text>
<text x="45.4" y="123.1">VSS</text>
<text x="138.8" y="123.5">VSS</text>
<text x="146.2" y="122.1">18</text>
<text x="337.1" y="123.8">GND</text>
<text x="345.9" y="122.1">2</text>
<text x="109" y="149.3" transform="rotate(-90 109 149.3)">VSSA/VREF-</text>
<text x="107.2" y="154.8" transform="rotate(-90 107.2 154.8)">12</text>
<text x="204.2" y="217.3">1</text>
<text x="207.7" y="219.1">GND</text>
<text x="315.1" y="231.4">1</text>
<text x="318.6" y="232.8">PGND</text>
<text x="315.1" y="234.9">4</text>
<text x="318.6" y="236.4">AGND</text>
<text x="202.2" y="256.1">12</text>
<text x="207.7" y="257.9">GND</text>
</g>
<g font-size="3.2" fill="#f00">
<text x="68.4" y="48.2" transform="rotate(-90 68.4 48.2)">48</text>
<text x="70.2" y="56.7" transform="rotate(-90 70.2 56.7)">VDD</text>
<text x="138.3" y="74.1">VDD</text>
<text x="146.2" y="72.7">32</text>
<text x="138.3" y="119.9">VDD</text>
<text x="146.2" y="118.5">19</text>
<text x="39.9" y="125.6">64</text>
<text x="45.4" y="126.6">VDD</text>
<text x="112.5" y="149.3" transform="rotate(-90 112.5 149.3)">VDDA/VREF+</text>
<text x="110.8" y="154.8" transform="rotate(-90 110.8 154.8)">13</text>
<text x="315.1" y="215.5">2</text>
<text x="318.6" y="217">VIN</text>
</g>
</svg>
